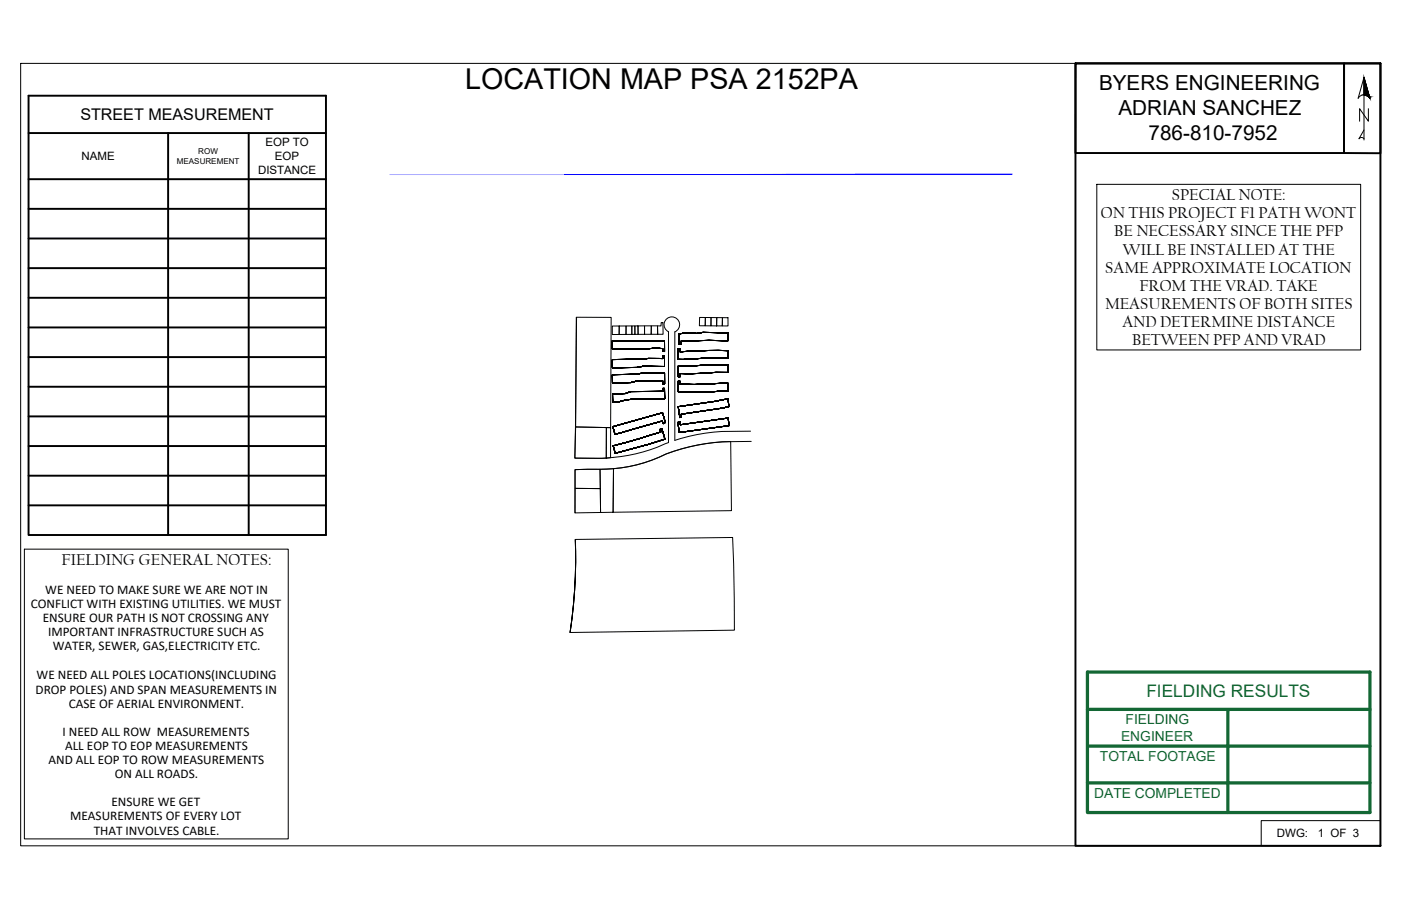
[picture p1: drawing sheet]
<svg xmlns="http://www.w3.org/2000/svg" width="432mm" height="279mm" viewBox="0 0 432 279" stroke-linecap="round" stroke-linejoin="round" font-family="sans-serif">
<!-- layer: -VPORT -->
<path d="M120 53.7h192" fill="none" stroke="#00f" stroke-width=".6"/>
<!-- layer: Lot_Line -->
<g fill="none" stroke="#000" stroke-width=".31">
<path d="M177.7 97.8l10.7 .1-.2 34-10.8-.2zM215.6 97.9h1.8v2.6h-1.8zM217.4 97.9h1.8l-.1 2.6h-1.7zM219.2 97.9h1.7v2.6h-1.8zM220.9 97.9l1.8 .1-.1 2.5h-1.7zM222.7 98h1.7v2.5h-1.8zM188.7 105.2v2.4l11.1-.1-11.1 .1v-2.4l16.1 .1v3.1l-.5-.1-.1-.8-1.4-.1-14.1 .2v-2.4l16.1 .1v3.1l-.5-.1-.1-.8-1.4-.1-14.1 .2v-2.4l16.1 .1v3.1l-.5-.1-.1-.8-1.4-.1-14.1 .2v-2.4l16.1 .1v3.1l-.5-.1-.1-.8-1.4-.1-14.1 .2v-2.4l16.1 .1v3.1l-.5-.1-.1-.8-1.4-.1-14.1 .2v-2.4l16.1 .1v3.1l-.5-.1-.1-.8-1.4-.1-14.1 .2v-2.4l16.1 .1v3.1l-.5-.1-.1-.8-1.4-.1-14.1 .2v-2.4l16.1 .1v3.1l-.5-.1-.1-.8h-4.4h4.4l.1 .8 .5 .1v-3.1zM188.7 105.2l16.1 .1v3.1l-.5-.1-.1-.8-1.4-.1-14.1 .2zM188.7 100.5h2.2l-.1 2.7h-2.1zM188.7 110.9v2.5l7.6-.1 1.8-.3h6.7h-6.7l-1.8 .3-7.6 .1v-2.5a61.5 61.5 0 0 0 11.1-.4l4.4 .1v-.9h.6v3.3h-6.7l-1.8 .3-7.6 .1v-2.5a61.5 61.5 0 0 0 11.1-.4l4.4 .1v-.9h.6v3.3h-6.7l-1.8 .3-7.6 .1v-2.5a61.5 61.5 0 0 0 11.1-.4l4.4 .1v-.9h.6v3.3h-6.7l-1.8 .3-7.6 .1v-2.5a61.5 61.5 0 0 0 11.1-.4l4.4 .1v-.9h.6v3.3h-6.7l-1.8 .3-7.6 .1v-2.5a61.5 61.5 0 0 0 11.1-.4l4.4 .1v-.9h.6v3.3h-6.7l-1.8 .3-7.6 .1v-2.5a61.5 61.5 0 0 0 11.1-.4l4.4 .1v-.9h.6v3.3h-6.7l-1.8 .3-7.6 .1v-2.5a61.5 61.5 0 0 0 11.1-.4l4.4 .1v-.9h.6v3.3h-6.7l-1.8 .3-7.6 .1v-2.5a61.5 61.5 0 0 0 11.1-.4l4.4 .1v-.9h.6v3.3v-3.3h-.6v.9l-4.4-.1a61.5 61.5 0 0 1-11.1 .4zM188.7 115.5l.1 2.6 5.7-.1 1.8-.5h2.6h-2.6l-1.8 .5-5.7 .1-.1-2.6 7.5-.1 1.8-.4h6.8v3.4h-.5v-.9h-8l-1.8 .5-5.7 .1-.1-2.6 7.5-.1 1.8-.4h6.8v3.4h-.5v-.9h-8l-1.8 .5-5.7 .1-.1-2.6 7.5-.1 1.8-.4h6.8v3.4h-.5v-.9h-8l-1.8 .5-5.7 .1-.1-2.6 7.5-.1 1.8-.4h6.8v3.4h-.5v-.9h-8l-1.8 .5-5.7 .1-.1-2.6 7.5-.1 1.8-.4h6.8v3.4h-.5v-.9h-8l-1.8 .5-5.7 .1-.1-2.6 7.5-.1 1.8-.4h6.8v3.4h-.5v-.9h-8l-1.8 .5-5.7 .1-.1-2.6 7.5-.1 1.8-.4h6.8v3.4h-.5v-.9h-8l-1.8 .5-5.7 .1-.1-2.6 7.5-.1 1.8-.4h6.8v3.4h-.5v-.9h-5.4h5.4v.9h.5v-3.4h-6.8l-1.8 .4zM188.7 115.5l7.5-.1 1.8-.4h6.8v3.4h-.5v-.9h-8l-1.8 .5-5.7 .1z"/>
<path d="M188.7 110.9a61.5 61.5 0 0 0 11.1-.4l4.4 .1v-.9h.6v3.3h-6.7l-1.8 .3-7.6 .1zM190.9 100.5h2.1l-.1 2.6-2.1 .1zM193 100.5h1.7v2.6h-1.8zM194.7 100.5h1v2.6h-1zM195.7 100.5h.9l.1 2.6h-1zM196.6 100.5h2.1v2.6h-2zM198.7 100.5h2v2.6h-2zM200.7 100.5h2v2.6h-2zM202.7 100.5h1l.1-1h.5l.1 3.6h-1.7zM209 112.9v3.3h.5l.1-1 14.8-.3 .1-2.4-13.9 .4 13.9-.4-.1 2.4-14.8 .3-.1 1h-.5v-3.3l15.5-.4-.1 2.4-14.8 .3-.1 1h-.5v-3.3l15.5-.4-.1 2.4-14.8 .3-.1 1h-.5v-3.3l15.5-.4-.1 2.4-14.8 .3-.1 1h-.5v-3.3l15.5-.4-.1 2.4-14.8 .3-.1 1h-.5v-3.3l15.5-.4-.1 2.4-14.8 .3-.1 1h-.5v-3.3l15.5-.4-.1 2.4-14.8 .3-.1 1h-.5v-3.3l15.5-.4-.1 2.4-14.8 .3-.1 1h-.5v-3.3h1.6zM209 112.9l15.5-.4-.1 2.4-14.8 .3-.1 1h-.5zM209 107.6v3.2l9.9-.4h5.6h-5.6l-9.9 .4v-3.2l.6-.1v1l8.8-.4h6.1v2.3h-5.6l-9.9 .4v-3.2l.6-.1v1l8.8-.4h6.1v2.3h-5.6l-9.9 .4v-3.2l.6-.1v1l8.8-.4h6.1v2.3h-5.6l-9.9 .4v-3.2l.6-.1v1l8.8-.4h6.1v2.3h-5.6l-9.9 .4v-3.2l.6-.1v1l8.8-.4h6.1v2.3h-5.6l-9.9 .4v-3.2l.6-.1v1l8.8-.4h6.1v2.3h-5.6l-9.9 .4v-3.2l.6-.1v1l8.8-.4h6.1v2.3h-5.6l-9.9 .4v-3.2l.6-.1v1l8.8-.4h6.1v2.3v-2.3h-6.1l-8.8 .4v-1z"/>
<path d="M209 107.6l.6-.1v1l8.8-.4h6.1v2.3h-5.6l-9.9 .4zM209.1 117.5l-.1 3.4 15.5-.3-15.5 .3 .1-3.4 .5 .1v.9l14.9-.3v2.4l-15.5 .3 .1-3.4 .5 .1v.9l14.9-.3v2.4l-15.5 .3 .1-3.4 .5 .1v.9l14.9-.3v2.4l-15.5 .3 .1-3.4 .5 .1v.9l14.9-.3v2.4l-15.5 .3 .1-3.4 .5 .1v.9l14.9-.3v2.4l-15.5 .3 .1-3.4 .5 .1v.9l14.9-.3v2.4l-15.5 .3 .1-3.4 .5 .1v.9l14.9-.3v2.4l-15.5 .3 .1-3.4 .5 .1v.9l14.9-.3v2.4v-2.4l-14.9 .3v-.9zM209.1 117.5l.5 .1v.9l14.9-.3v2.4l-15.5 .3zM209.3 103v3.2v-3.2l1.3-.2h4l2-.3 7.8 .1v2.5l-5.9-.1-8.7 .3v.9h-.5v-3.2l2.7-.3 2.6 .1 2-.3 7.8 .1v2.5l-5.9-.1-8.7 .3v.9h-.5v-3.2l2.7-.3 2.6 .1 2-.3 7.8 .1v2.5l-5.9-.1-8.7 .3v.9h-.5v-3.2l2.7-.3 2.6 .1 2-.3 7.8 .1v2.5l-5.9-.1-8.7 .3v.9h-.5v-3.2l2.7-.3 2.6 .1 2-.3 7.8 .1v2.5l-5.9-.1-8.7 .3v.9h-.5v-3.2l2.7-.3 2.6 .1 2-.3 7.8 .1v2.5l-5.9-.1-8.7 .3v.9h-.5v-3.2l2.7-.3 2.6 .1 2-.3 7.8 .1v2.5l-5.9-.1-8.7 .3v.9h-.5h.5v-.9l8.7-.3 5.9 .1v-2.5l-7.8-.1-2 .3-2.6-.1zM209.3 103l2.7-.3 2.6 .1 2-.3 7.8 .1v2.5l-5.9-.1-8.7 .3v.9h-.5zM177.4 131.7l9.5 .2v9.4h-9.7zM186.9 131.9h1.3v9.2l-1.3 .2zM188.8 121.5v2.4h2.1l3.6-.7-3.6 .7h-2.1v-2.4l3.9-.1 1.8-.6 9.8-.1v-.9h.5v3.2l-10.3 .2-3.6 .7h-2.1v-2.4l3.9-.1 1.8-.6 9.8-.1v-.9h.5v3.2l-10.3 .2-3.6 .7h-2.1v-2.4l3.9-.1 1.8-.6 9.8-.1v-.9h.5v3.2l-10.3 .2-3.6 .7h-2.1v-2.4l3.9-.1 1.8-.6 9.8-.1v-.9h.5v3.2l-10.3 .2-3.6 .7h-2.1v-2.4l3.9-.1 1.8-.6 9.8-.1v-.9h.5v3.2l-10.3 .2-3.6 .7h-2.1v-2.4l3.9-.1 1.8-.6 9.8-.1v-.9h.5v3.2l-10.3 .2-3.6 .7h-2.1v-2.4l3.9-.1 1.8-.6 9.8-.1v-.9h.5v3.2l-10.3 .2-3.6 .7h-2.1v-2.4l3.9-.1 1.8-.6 9.8-.1v-.9h.5v3.2l-10.3 .2 10.3-.2v-3.2h-.5v.9l-9.8 .1-1.8 .6zM188.8 121.5l3.9-.1 1.8-.6 9.8-.1v-.9h.5v3.2l-10.3 .2-3.6 .7h-2.1zM188.9 131.6l.7 2.3 14.5-4.1 .3 .9-.3-.9-14.5 4.1-.7-2.3 15.3-4.3 .7 2.3v.9l-.5 .2-.3-.9-14.5 4.1-.7-2.3 15.3-4.3 .7 2.3v.9l-.5 .2-.3-.9-14.5 4.1-.7-2.3 15.3-4.3 .7 2.3v.9l-.5 .2-.3-.9-14.5 4.1-.7-2.3 15.3-4.3 .7 2.3v.9l-.5 .2-.3-.9-14.5 4.1-.7-2.3 15.3-4.3 .7 2.3v.9l-.5 .2-.3-.9-14.5 4.1-.7-2.3 15.3-4.3 .7 2.3v.9l-.5 .2-.3-.9-14.5 4.1-.7-2.3 15.3-4.3 .7 2.3v.9l-.5 .2-.3-.9-14.5 4.1-.7-2.3 15.3-4.3 .7 2.3v.9l-.5 .2 .5-.2v-.9l-.7-2.3zM188.9 131.6l15.3-4.3 .7 2.3v.9l-.5 .2-.3-.9-14.5 4.1zM189 137.5l.6 2.3 10.6-2.9-10.6 2.9-.6-2.3 14.7-4.3-.3-.8 .6-.2 .9 3.2-4.7 1.5-10.6 2.9-.6-2.3 14.7-4.3-.3-.8 .6-.2 .9 3.2-4.7 1.5-10.6 2.9-.6-2.3 14.7-4.3-.3-.8 .6-.2 .9 3.2-4.7 1.5-10.6 2.9-.6-2.3 14.7-4.3-.3-.8 .6-.2 .9 3.2-4.7 1.5-10.6 2.9-.6-2.3 14.7-4.3-.3-.8 .6-.2 .9 3.2-4.7 1.5-10.6 2.9-.6-2.3 14.7-4.3-.3-.8 .6-.2 .9 3.2-4.7 1.5-10.6 2.9-.6-2.3 14.7-4.3-.3-.8 .6-.2 .9 3.2-4.7 1.5-10.6 2.9-.6-2.3 14.7-4.3-.3-.8 .6-.2 .9 3.2-4.7 1.5 4.7-1.5-.9-3.2-.6 .2 .3 .8z"/>
<path d="M189 137.5l14.7-4.3-.3-.8 .6-.2 .9 3.2-4.7 1.5-10.6 2.9zM209 125.4l.5 3.4-.5-3.4 11.7-1.7 3.7-.7 .3 2.4-14.8 2.3 .1 1-.5 .1-.5-3.4 11.7-1.7 3.7-.7 .3 2.4-14.8 2.3 .1 1-.5 .1-.5-3.4 11.7-1.7 3.7-.7 .3 2.4-14.8 2.3 .1 1-.5 .1-.5-3.4 11.7-1.7 3.7-.7 .3 2.4-14.8 2.3 .1 1-.5 .1-.5-3.4 11.7-1.7 3.7-.7 .3 2.4-14.8 2.3 .1 1-.5 .1-.5-3.4 11.7-1.7 3.7-.7 .3 2.4-14.8 2.3 .1 1-.5 .1-.5-3.4 11.7-1.7 3.7-.7 .3 2.4-14.8 2.3 .1 1-.5 .1-.5-3.4 11.7-1.7 3.7-.7 .3 2.4-14.8 2.3 .1 1-.5 .1 .5-.1-.1-1 14.8-2.3-.3-2.4-3.7 .7zM209 125.4l11.7-1.7 3.7-.7 .3 2.4-14.8 2.3 .1 1-.5 .1zM209.1 130.1l.3 3.3 15.3-2.1-.3-2.4-14.7 2.1-.1-.9 .1 .9 14.7-2.1 .3 2.4-15.3 2.1-.3-3.3h.5zM209.1 130.1h.5l.1 .9 14.7-2.1 .3 2.4-15.3 2.1zM209.1 130.1l.3 3.3 15.3-2.1-.3-2.4-14.7 2.1-.1-.9 .1 .9 14.7-2.1 .3 2.4-15.3 2.1-.3-3.3h.5l.1 .9 14.7-2.1 .3 2.4-15.3 2.1-.3-3.3h.5l.1 .9 14.7-2.1 .3 2.4-15.3 2.1-.3-3.3h.5l.1 .9 14.7-2.1 .3 2.4-15.3 2.1-.3-3.3h.5l.1 .9 14.7-2.1 .3 2.4-15.3 2.1-.3-3.3h.5l.1 .9 14.7-2.1 .3 2.4-15.3 2.1-.3-3.3h.5zM177.3 150.6l7.7 .1 .1 7.3-7.9 .2zM177.3 144.8l7.6-.1 .1 6-7.7-.1zM184.9 144.7l4.2-.2-.1 13.5h-3.9zM189.1 144.5a44.3 44.3 0 0 0 16.2-4.5 60.7 60.7 0 0 1 19.9-3.8l.2 21.3-36.4 .5zM177.3 166.4l48.5-.6 .3 8 .2 20.5-50.6 .8a156.2 156.2 0 0 0 1.6-28.7z"/>
</g>
<!-- layer: EDGE OF PAVEMENT -->
<path d="M177.6 97.8l-.4 43.5h6.8a52.7 52.7 0 0 0 22-4.8v-34.2a2.4 2.4 0 0 1-.8-3.7 2.4 2.4 0 0 1 3.8 .1 2.4 2.4 0 0 1-1 3.7v33.4l1.9-.6a63.8 63.8 0 0 1 21.4-2.2M231.5 136.1a65.9 65.9 0 0 0-21.4 2.3l-4.8 1.6a47.6 47.6 0 0 1-24.2 4.7l-3.9 .1v13.4M177.3 166.4l.1 7a158.3 158.3 0 0 1-1.7 21.7 155.9 155.9 0 0 0 1.6-28.7z" fill="none" stroke="#000" stroke-width=".31"/>
<!-- layer: Road -->
<path d="M388.7 253.1h36.8v7.7h-36.8z" fill="none" stroke="#000" stroke-width=".31"/>
<!-- layer: A-Title Block -->
<path d="M6.4 19.5h419.1v241.3h-419.1zM420.4 29.3v-5.4l1.8 6.4-1.8-6.4-1.8 6.4a2.08 2.08 0 0 1 3.6 0M420.4 23.9v19.3M421.7 33.5v3.9l-2.7-3.9v3.9M420.4 40.1l-1.5 2.7 .7-.4 .8 .4" fill="none" stroke="#000" stroke-width=".31"/>
<g fill="#000" stroke="#000" stroke-width=".31">
<path d="M420.4 23.9l1.5 5.4h-1.5zM422 30l.1 .1z"/>
<path d="M420.4 29.3h1.5zM420.4 29.3h1.5z"/>
<path d="M420.6 29.3h1.3zM420.6 29.3h1.3z"/>
<path d="M420.8 29.3h1.1zM420.8 29.3h1.1z"/>
<path d="M421 29.3l.9 .1zM421 29.3l.9 .1z"/>
<path d="M421.2 29.4l.8 .1zM421.2 29.4l.8 .1z"/>
<path d="M421.4 29.5l.6 .1zM421.4 29.5l.6 .1z"/>
<path d="M422 30l.1 .1zM422.1 30.1l.1 .2z"/>
<path d="M421.5 29.6l.5 .1zM421.5 29.6l.5 .1z"/>
<path d="M421.7 29.7l.4 .1zM421.7 29.7l.4 .1z"/>
<path d="M421.8 29.8l.3 .2zM421.8 29.8l.3 .2z"/>
</g>
<!-- layer: 0 -->
<path d="M338 56.8h81.4v51.1h-81.4zM7.5 169.4h81.3v89.3h-81.3z" fill="none" stroke="#000" stroke-width=".31"/>
<g fill="none" stroke="#000" stroke-width=".6">
<path d="M331.5 19.5h94v241.3h-94zM331.5 19.5h82.8l-.1 27.7h-82.7zM414.2 19.5h11.3v27.8l-11.3-.1zM8.8 29.5h91.7v135.5h-91.7zM8.8 41h91.7M8.8 55.3h91.7M51.8 41v124M76.7 41v124M8.8 64.4h91.7M8.8 73.5h91.7M8.8 82.7h91.7M8.8 91.8h91.7"/>
<path d="M8.8 101h91.7M8.8 110.1h91.7M8.8 119.3h91.7M8.8 128.4h91.7M8.8 137.6h91.7M8.8 146.7h91.7M8.8 155.8h91.7"/>
</g>
<path d="M335.2 207.3h87v43.3h-87zM335.2 218.8h87M378.4 218.8v31.8M335.2 230.1h87M335.2 241.4h87" fill="none" stroke="#136734" stroke-width="1"/>
<text font-size="8.9" x="143.4" y="27.6">LOCATION MAP PSA 2152PA</text>
<g font-size="6.4">
<text x="338.7" y="27.7">BYERS ENGINEERING</text>
<text x="344.7" y="35.4">ADRIAN SANCHEZ</text>
<text x="354" y="43.1">786-810-7952</text>
</g>
<text font-size="5.3" fill="#136734" x="353.3" y="214.9">FIELDING RESULTS</text>
<g font-size="5.1">
<text x="361.2" y="61.7">SPECIAL NOTE:</text>
<text x="339.3" y="67.3">ON THIS PROJECT F1 PATH WONT</text>
<text x="343.4" y="72.9">BE NECESSARY SINCE THE PFP</text>
<text x="346.1" y="78.5">WILL BE INSTALLED AT THE</text>
<text x="340.7" y="84.1">SAME APPROXIMATE LOCATION</text>
<text x="351.2" y="89.7">FROM THE VRAD. TAKE</text>
<text x="340.6" y="95.3">MEASUREMENTS OF BOTH SITES</text>
<text x="345.9" y="100.9">AND DETERMINE DISTANCE</text>
<text x="348.9" y="106.5">BETWEEN PFP AND VRAD</text>
<text x="19" y="174.2">FIELDING GENERAL NOTES:</text>
</g>
<text font-size="5" x="24.8" y="37.1">STREET MEASUREMENT</text>
<g font-size="4.3" fill="#136734">
<text x="346.9" y="223.4">FIELDING</text>
<text x="345.5" y="228.5">ENGINEER</text>
<text x="339" y="234.7">TOTAL FOOTAGE</text>
<text x="337.2" y="246.1">DATE COMPLETED</text>
</g>
<g font-size="4.1">
<text x="14" y="183.2">WE NEED TO MAKE SURE WE ARE NOT IN</text>
<text x="9.5" y="187.5">CONFLICT WITH EXISTING UTILITIES. WE MUST</text>
<text x="13.2" y="191.9">ENSURE OUR PATH IS NOT CROSSING ANY</text>
<text x="14.8" y="196.2">IMPORTANT INFRASTRUCTURE SUCH AS</text>
<text x="16.3" y="200.6">WATER, SEWER, GAS,ELECTRICITY ETC.</text>
<text x="11.3" y="209.4">WE NEED ALL POLES LOCATIONS(INCLUDING</text>
<text x="11" y="214">DROP POLES) AND SPAN MEASUREMENTS IN</text>
<text x="21.2" y="218.3">CASE OF AERIAL ENVIRONMENT.</text>
<text x="19.3" y="227">I NEED ALL ROW MEASUREMENTS</text>
<text x="20.1" y="231.3">ALL EOP TO EOP MEASUREMENTS</text>
<text x="15" y="235.7">AND ALL EOP TO ROW MEASUREMENTS</text>
<text x="35.4" y="240">ON ALL ROADS.</text>
<text x="34.3" y="248.7">ENSURE WE GET</text>
<text x="21.6" y="253">MEASUREMENTS OF EVERY LOT</text>
<text x="28.9" y="257.4">THAT INVOLVES CABLE.</text>
</g>
<g font-size="3.5">
<text x="81.8" y="45.1">EOP TO</text>
<text x="25.1" y="49.4">NAME</text>
<text x="79.5" y="53.7">DISTANCE</text>
<text x="84.7" y="49.4">EOP</text>
<text x="393.5" y="258.3">DWG:</text>
<text x="406.2" y="258.3">1 OF 3</text>
</g>
<g font-size="2.5">
<text x="61.1" y="47.5">ROW</text>
<text x="54.5" y="50.5">MEASUREMENT</text>
</g>
</svg>
